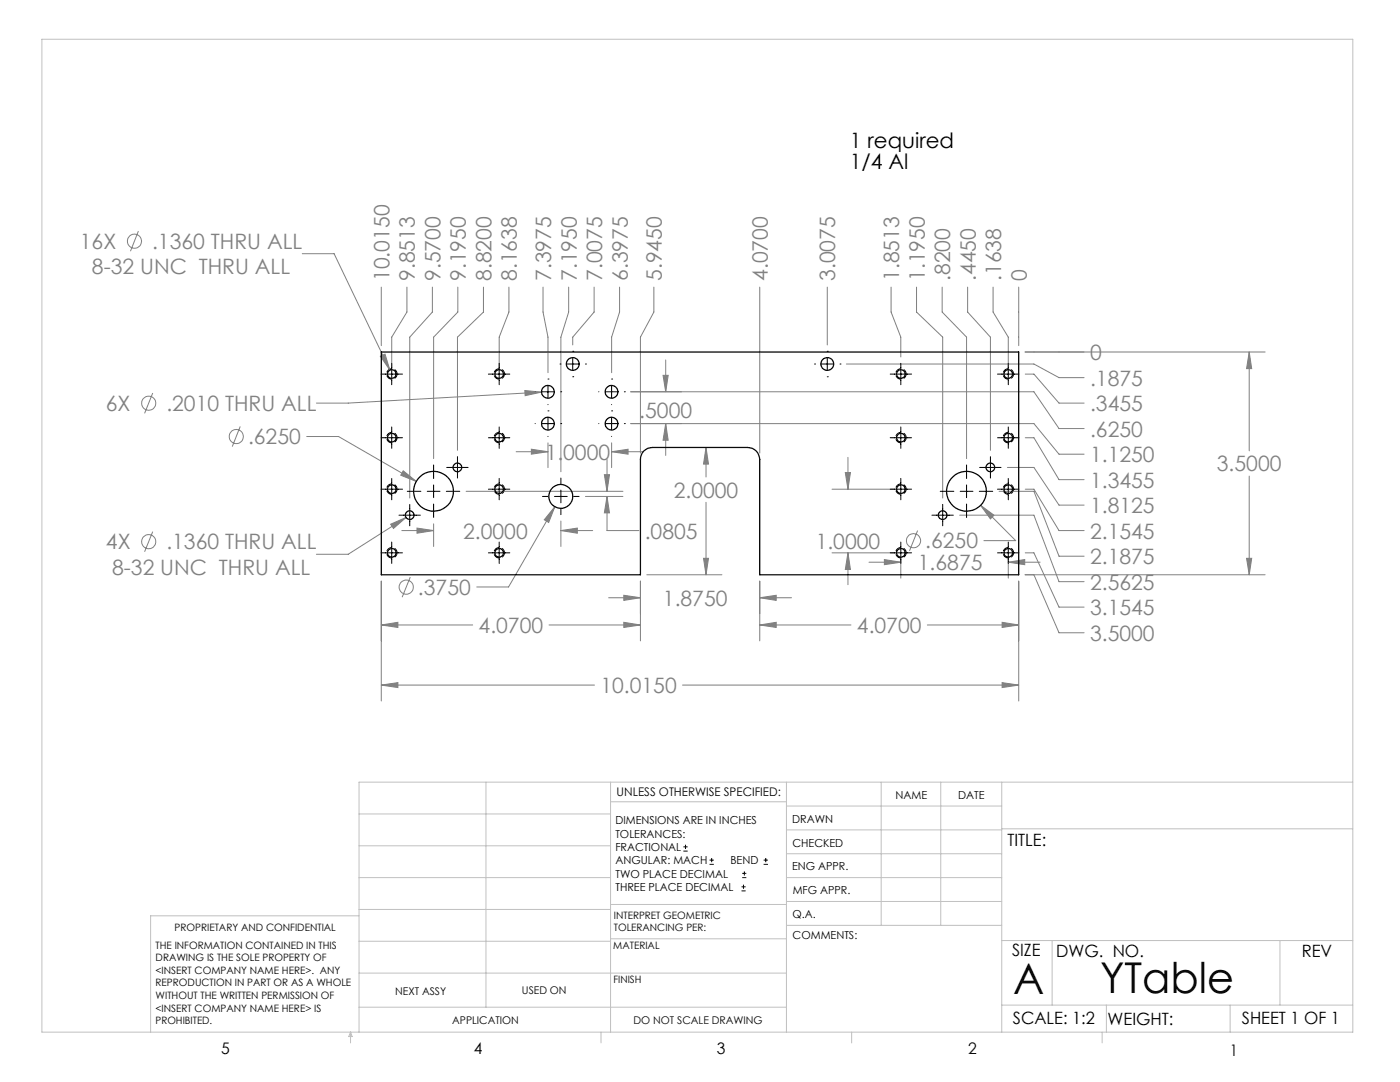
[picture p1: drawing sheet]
<svg xmlns="http://www.w3.org/2000/svg" width="279mm" height="216mm" viewBox="0 0 279 216" stroke-linecap="round" stroke-linejoin="round" font-family="sans-serif">
<g fill="none" stroke="#808080" stroke-width=".2">
<path d="M27.6 46.1l-1.6 4M60.3 50.6h6.4l11.1 23.3M76.1 57.3v11.7M81.2 57.3v5l-3 5v6.1M86.3 57.3v5l-4.5 5v32.1M91.4 57.3v5l-4.9 5v24.2M96.5 57.3v5l-5.2 5v22.6M101.6 57.3v5l-2 5v6.1M108.4 57.3v5l1 5v7.1M113.5 57.3v5l-1.6 5v26.8M118.6 57.3v5l-4.3 5v1.5M123.6 57.3v5l-1.5 5v7.1"/>
<path d="M130.5 57.3v5l-2.7 5v23.1M151.6 57.3v33.1M165.1 57.3v11.5M177.8 57.3v5l2 5v3.9M182.9 57.3v5l5.2 5v32.1M188 57.3v5l4.9 5v24.2M193.1 57.3v5l4.6 5v22.6M198.2 57.3v5l3 5v6.1M203.3 57.3v11.7M30.5 78.4l-1.6 4.1M75.9 71.1l.9-.4 1 3.2zM104.7 77.9l3.4 .3-3.3 .8z"/>
<path d="M108.1 78.2l-38.6 2.2h-6.4M125.9 78.2h80.4l5 7.3h5.1M132.3 74.9h1l-.4 3.3zM132.9 71.8v6.4M168.9 72.6h37.4l5 2.8h5.1M204.6 74.6h1.7l5 5.8h5.1M249.3 70.2l.5 3.4h-1zM249.3 70.2v19.8M252.5 70.2h-47.9M47.9 85.1l-1.5 4M61.2 87.1h6.4l15.5 9M80.5 93.9l2.6 2.2-3.1-1.3z"/>
<path d="M93 98h31.3M103 90.1h6.4M106 89.6l3.4 .5-3.4 .5zM109.4 88.4v4.9M116.8 99.1h7.5M120.6 94.7h1l-.5 3.3zM121.1 99.1l.5 3.2h-1zM121.1 99.1v6.8h6.4M121.1 91.7v6.3M122.1 90.1l3.2-.5v1zM122.1 88.4v4.9M122.1 90.1h6.3"/>
<path d="M125.9 84.5h80.4l5 6.1h5.1M132.9 84.5l.4 3.3h-1zM132.9 84.5v6.4M140.9 89.3l.5 3.3h-1zM140.9 89.3v5.9M166.1 97.6h12.4M168.7 94.3h1l-.5 3.3zM169.2 91.3v6.3M199.4 98h6.9l5 13h5.1M201 93.3h5.3l5 7.5h5.1M204.6 87.3h1.7l5 8.4h5.1M204.6 97.6h1.7l5 8.3h5.1"/>
<path d="M249.3 95v19.7M30.5 106.1l-1.6 4M76.1 116v23.9M78 104.6l3-1.3-2.5 2.1zM80.2 105.9h6.3M81 103.3l-11.5 7.3h-6.4M81.9 115.1l-1.6 4.1M83.2 105.4l3.3 .5-3.3 .5zM86.5 104.5v4.5M110.7 101.1l-1.2 3.1-.9-.5zM110.7 101.1l-9.2 16h-6.4M111.9 105.9l3.3-.5v1z"/>
<path d="M111.9 105.9h6.4M111.9 104v5M121.5 119.3h6.3M124.5 118.8l3.3 .5-3.3 .5zM127.8 116v11.9M129.1 114.7h15M140.4 111.4h1l-.5 3.3zM140.9 100.2v14.5M151.6 119.3l3.3-.5v1zM151.6 116v11.9M151.6 119.3h6.4M166.1 110.3h12.4"/>
<path d="M169.2 110.3l.5 3.3h-1zM169.2 110.3v6.4M173.4 112.2h6.4M176.5 111.7l3.3 .5-3.3 .5zM179.8 111.6v3.8M183.1 105.9l-1.6 4M191.5 102.8h14.8l5 13.3h5.1M195.7 100.8l2.7 2-.7 .7zM195.7 100.8l7 7.1h-6.3M201.2 112.2l3.3-.5v1zM201.2 111.6v3.8M201.2 112.2h6.4"/>
<path d="M203.3 116v23.9M204.6 110.3h1.7l5 10.8h5.1M206.3 114.7l5 11.6h5.1M248.8 111.4h1l-.5 3.3zM252.5 114.7h-47.9M76.1 124.7l3.3-.5v1zM76.1 136.7l3.3-.5v1zM76.1 124.7h18.2M76.1 136.7h42.5M109.6 124.7h18.2M124.5 124.2l3.3 .5-3.3 .5zM136.2 136.7h67.1"/>
<path d="M151.6 124.7l3.3-.5v1zM151.6 124.7h18.2M185.1 124.7h18.2M200 124.2l3.3 .5-3.3 .5zM200 136.2l3.3 .5-3.3 .5z"/>
<circle cx="26.8" cy="48.1" r="1.41"/>
<circle cx="29.7" cy="80.5" r="1.41"/>
<circle cx="47.2" cy="87.1" r="1.41"/>
<circle cx="29.7" cy="108.1" r="1.41"/>
<circle cx="81.1" cy="117.2" r="1.41"/>
<circle cx="182.3" cy="107.9" r="1.41"/>
</g>
<g fill="none" stroke="#000" stroke-width=".2">
<path d="M76.1 74.6h4.2M78.2 72.5v4.3M97.5 74.6h4.2M99.6 72.5v4.3M106.8 78.2h.1M108.1 78.2h2.5M109.4 75.6h.1M109.4 76.9v2.5M111.8 72.6h.1M111.9 78.2h.1M113 72.6h2.6M114.3 75.2h.1"/>
<path d="M114.3 70.1h.1M114.3 71.4v2.5M116.8 72.6h.1M119.5 78.2h.1M120.8 78.2h2.5M122.1 75.6h.1M122.1 76.9v2.5M124.6 78.2h.1M162.6 72.6h.1M163.8 72.6h2.6M165.1 75.2h.1M165.1 70.1h.1"/>
<path d="M165.1 71.4v2.5M167.6 72.6h.1M177.7 74.6h4.2M179.8 72.5v4.3M199.1 74.6h4.2M201.2 72.5v4.3M76.1 97.6h4.2M76.1 87.3h4.2M78.2 85.2v4.3M78.2 95.5v4.2M81.3 98h2.7M85.3 98h2.5"/>
<path d="M86.5 92.8v2.7M86.5 96.8v2.5M89.1 98h2.7M89.1 93.3h4.3M91.3 91.1v4.3M97.5 97.6h4.2M97.5 87.3h4.2M99.6 85.2v4.3M99.6 95.5v4.2M106.8 84.5h.1M108.1 84.5h2.5M108.3 99.1h1.1"/>
<path d="M109.4 82h.1M109.4 80.7v.1M109.4 83.3v2.5M109.4 87.1h.1M110.7 99.1h2.5M111.9 84.5h.1M111.9 95.4v1.1M111.9 97.8v2.5M114.5 99.1h1.1M119.5 84.5h.1M120.8 84.5h2.5M122.1 82h.1"/>
<path d="M122.1 80.7v.1M122.1 83.3v2.5M122.1 87.1h.1M124.6 84.5h.1M177.7 97.6h4.2M177.7 87.3h4.2M179.8 85.2v4.3M179.8 95.5v4.2M187.6 98h2.8M191.6 98h2.6M192.9 92.8v2.7M192.9 96.8v2.5"/>
<path d="M195.4 98h2.7M195.5 93.3h4.3M197.7 91.1v4.3M199.1 97.6h4.2M199.1 87.3h4.2M201.2 85.2v4.3M201.2 95.5v4.2M76.1 110.3h4.2M78.2 108.2v4.2M79.6 102.8h4.3M81.8 100.6v4.3M86.5 100.6v2.7"/>
<path d="M97.5 110.3h4.2M99.6 108.2v4.2M111.9 101.6v1.1M177.7 110.3h4.2M179.8 108.2v4.2M186 102.8h4.3M188.1 100.6v4.3M192.9 100.6v2.7M199.1 110.3h4.2M201.2 108.2v4.2M136.4 169.8h.8M136.4 169h.8"/>
<path d="M136.8 168.6v.8M141.6 172.5h.9M141.6 171.6h.9M142 171.2v.8M148 177.8h.8M148 177h.8M148.1 175.1h.8M148.1 174.3h.8M148.4 176.5v.8M148.6 173.9v.8M152.4 172.5h.8M152.4 171.6h.8"/>
<path d="M152.8 171.2v.8"/>
</g>
<g fill="none" stroke="#000" stroke-width=".2" stroke-dasharray="1.3 .6" stroke-dashoffset=".2" stroke-linecap="butt">
<path d="M79.2 74.6a1.04 1.04 0 0 1-1.5 .9 1.04 1.04 0 0 1-.1-1.7 1.04 1.04 0 0 1 1.6 .7v.1M100.7 74.6a1.04 1.04 0 0 1-1.5 .9 1.04 1.04 0 0 1-.2-1.7 1.04 1.04 0 0 1 1.7 .7v.1M180.8 74.6a1.04 1.04 0 0 1-1.5 .9 1.04 1.04 0 0 1-.1-1.7 1.04 1.04 0 0 1 1.6 .7v.1M202.3 74.6a1.04 1.04 0 0 1-1.5 .9 1.04 1.04 0 0 1-.2-1.7 1.04 1.04 0 0 1 1.7 .7v.1M79.2 97.6a1.04 1.04 0 0 1-1.5 .9 1.04 1.04 0 0 1-.1-1.8 1.04 1.04 0 0 1 1.6 .7v.2M79.2 87.3a1.04 1.04 0 0 1-1.5 .9 1.04 1.04 0 0 1-.1-1.7 1.04 1.04 0 0 1 1.6 .7v.1M100.7 97.6a1.04 1.04 0 0 1-1.5 .9 1.04 1.04 0 0 1-.2-1.8 1.04 1.04 0 0 1 1.7 .7v.2M100.7 87.3a1.04 1.04 0 0 1-1.5 .9 1.04 1.04 0 0 1-.2-1.7 1.04 1.04 0 0 1 1.7 .7v.1M180.8 87.3a1.04 1.04 0 0 1-1.5 .9 1.04 1.04 0 0 1-.1-1.7 1.04 1.04 0 0 1 1.6 .7v.1M180.8 97.6a1.04 1.04 0 0 1-1.5 .9 1.04 1.04 0 0 1-.1-1.8 1.04 1.04 0 0 1 1.6 .7v.2M202.3 87.3a1.04 1.04 0 0 1-1.5 .9 1.04 1.04 0 0 1-.2-1.7 1.04 1.04 0 0 1 1.7 .7v.1M202.3 97.6a1.04 1.04 0 0 1-1.5 .9 1.04 1.04 0 0 1-.2-1.8 1.04 1.04 0 0 1 1.7 .7v.2"/>
<path d="M79.2 110.3a1.04 1.04 0 0 1-1.5 .9 1.04 1.04 0 0 1-.1-1.8 1.04 1.04 0 0 1 1.6 .7v.2M100.7 110.3a1.04 1.04 0 0 1-1.5 .9 1.04 1.04 0 0 1-.2-1.8 1.04 1.04 0 0 1 1.7 .7v.2M180.8 110.3a1.04 1.04 0 0 1-1.5 .9 1.04 1.04 0 0 1-.1-1.8 1.04 1.04 0 0 1 1.6 .7v.2M202.3 110.3a1.04 1.04 0 0 1-1.5 .9 1.04 1.04 0 0 1-.2-1.8 1.04 1.04 0 0 1 1.7 .7v.2"/>
</g>
<g fill="none" stroke="#c0c0c0" stroke-width=".2">
<path d="M8.4 7.8h261.6v198.2h-261.6zM97 156.1v44.9M121.8 156.1v49.9M121.8 160h35.2M157 156.1v49.9M175.9 156.1v28.5M187.7 156.1v28.5M199.9 156.1v49.9M270 156.1h-198.4v49.9M71.6 175.1h50.2M71.6 168.8h50.2M71.6 162.4h50.2"/>
<path d="M157 170.4h42.9M157 165.6h42.9M157 160.8h42.9M157 175.1h42.9M157 179.9h42.9M199.9 165.4h70.1M71.6 194.2h85.4M71.6 187.8h50.2M71.6 181.5h50.2M71.6 182.7h-41.5v23.3M121.8 187.3h35.2M121.8 180.5h35.2"/>
<path d="M157 184.6h42.9M199.9 187.7h70.1M210 187.7v12.9M255.4 187.7v12.9M70 206v2.1M70 206l.3 .8h-.7zM71.6 201h85.4M119.9 206v2.1M170 206v2.1M199.9 200.6h70.1M220 206v2.1M220.8 200.6v5.4"/>
<path d="M245.5 200.6v5.4"/>
</g>
<path d="M75.9 71.1l1.9 2.8-1-3.2zM104.7 77.9l.1 1.1 3.3-.8zM78 104.6l.5 .8 2.5-2.1zM76.1 124.7l3.3-.5v1zM124.5 124.2l3.3 .5-3.3 .5zM151.6 124.7l3.3-.5v1zM200 124.2l3.3 .5-3.3 .5zM248.8 111.4h1l-.5 3.3zM249.3 70.2l.5 3.4h-1zM200 136.2l3.3 .5-3.3 .5zM76.1 136.7l3.3-.5v1zM195.7 100.8l2 2.7 .7-.7zM80.5 93.9l-.5 .9 3.1 1.3zM110.7 101.1l-2.1 2.6 .9 .5zM121.1 99.1l.5 3.2h-1zM120.6 94.7h1l-.5 3.3zM83.2 105.4l3.3 .5-3.3 .5zM111.9 105.9l3.3-.5v1zM124.5 118.8l3.3 .5-3.3 .5zM151.6 119.3l3.3-.5v1zM140.9 89.3l.5 3.3h-1zM140.4 111.4h1l-.5 3.3zM169.2 110.3l.5 3.3h-1zM168.7 94.3h1l-.5 3.3zM176.5 111.7l3.3 .5-3.3 .5zM201.2 112.2l3.3-.5v1zM106 89.6l3.4 .5-3.4 .5zM122.1 90.1l3.2-.5v1zM132.9 84.5l.4 3.3h-1zM132.3 74.9h1l-.4 3.3z" fill="#808080"/>
<g fill="none" stroke="#000" stroke-width=".25">
<path d="M76.1 70.2h127.2v44.5h-51.7v-23a2.41 2.41 0 0 0-2.4-2.4h-19a2.35 2.35 0 0 0-2.4 2.4v23h-51.7z"/>
<circle cx="78.2" cy="74.6" r=".87"/>
<circle cx="99.6" cy="74.6" r=".87"/>
<circle cx="109.3" cy="78.2" r="1.28"/>
<circle cx="114.3" cy="72.6" r="1.27"/>
<circle cx="122" cy="78.2" r="1.28"/>
<circle cx="165.1" cy="72.6" r="1.27"/>
<circle cx="179.8" cy="74.6" r=".87"/>
<circle cx="201.2" cy="74.6" r=".87"/>
<circle cx="78.2" cy="87.3" r=".87"/>
<circle cx="78.2" cy="97.6" r=".86"/>
<circle cx="86.5" cy="98" r="4"/>
<circle cx="91.3" cy="93.3" r=".87"/>
<circle cx="99.6" cy="87.3" r=".87"/>
<circle cx="99.6" cy="97.6" r=".86"/>
<circle cx="109.3" cy="84.5" r="1.28"/>
<circle cx="111.9" cy="99.1" r="2.38"/>
<circle cx="122" cy="84.5" r="1.28"/>
<circle cx="179.8" cy="87.3" r=".87"/>
<circle cx="179.8" cy="97.6" r=".86"/>
<circle cx="192.9" cy="98" r="4"/>
<circle cx="197.6" cy="93.3" r=".87"/>
<circle cx="201.2" cy="87.3" r=".87"/>
<circle cx="201.2" cy="97.6" r=".86"/>
<circle cx="78.2" cy="110.3" r=".86"/>
<circle cx="81.8" cy="102.8" r=".87"/>
<circle cx="99.6" cy="110.3" r=".86"/>
<circle cx="179.8" cy="110.3" r=".86"/>
<circle cx="188.1" cy="102.8" r=".87"/>
<circle cx="201.2" cy="110.3" r=".86"/>
</g>
<g font-size="8.5">
<text x="202.2" y="198.3">A</text>
<text x="219.5" y="198.1">YTable</text>
</g>
<g font-size="4.2">
<text x="169.6" y="29.6">1 required</text>
<text x="169.6" y="33.8">1/4 Al</text>
</g>
<g font-size="4.2" fill="#808080">
<text x="15.9" y="49.7">16X</text>
<text x="30.4" y="49.7">.1360 THRU ALL</text>
<text x="18.4" y="54.8">8-32 UNC THRU ALL</text>
<text x="77.7" y="56.1" transform="rotate(-90 77.7 56.1)">10.0150</text>
<text x="82.8" y="56.1" transform="rotate(-90 82.8 56.1)">9.8513</text>
<text x="87.9" y="56.1" transform="rotate(-90 87.9 56.1)">9.5700</text>
<text x="93" y="56.1" transform="rotate(-90 93 56.1)">9.1950</text>
<text x="98.1" y="56.1" transform="rotate(-90 98.1 56.1)">8.8200</text>
<text x="103.2" y="56.1" transform="rotate(-90 103.2 56.1)">8.1638</text>
<text x="110" y="56.1" transform="rotate(-90 110 56.1)">7.3975</text>
<text x="115.1" y="56.1" transform="rotate(-90 115.1 56.1)">7.1950</text>
<text x="120.2" y="56.1" transform="rotate(-90 120.2 56.1)">7.0075</text>
<text x="125.3" y="56.1" transform="rotate(-90 125.3 56.1)">6.3975</text>
<text x="132.1" y="56.1" transform="rotate(-90 132.1 56.1)">5.9450</text>
<text x="153.2" y="56.1" transform="rotate(-90 153.2 56.1)">4.0700</text>
<text x="166.7" y="56.1" transform="rotate(-90 166.7 56.1)">3.0075</text>
<text x="179.5" y="56.1" transform="rotate(-90 179.5 56.1)">1.8513</text>
<text x="184.5" y="56.1" transform="rotate(-90 184.5 56.1)">1.1950</text>
<text x="189.6" y="56.1" transform="rotate(-90 189.6 56.1)">.8200</text>
<text x="194.7" y="56.1" transform="rotate(-90 194.7 56.1)">.4450</text>
<text x="199.8" y="56.1" transform="rotate(-90 199.8 56.1)">.1638</text>
<text x="204.9" y="56.1" transform="rotate(-90 204.9 56.1)">0</text>
<text x="217.5" y="71.8">0</text>
<text x="217.5" y="76.9">.1875</text>
<text x="21.1" y="82">6X</text>
<text x="33.2" y="82">.2010 THRU ALL</text>
<text x="127.6" y="83.3">.5000</text>
<text x="217.5" y="82">.3455</text>
<text x="49.5" y="88.6">.6250</text>
<text x="217.5" y="87.1">.6250</text>
<text x="108.9" y="91.7">1.0000</text>
<text x="217.5" y="92.2">1.1250</text>
<text x="242.9" y="94.1">3.5000</text>
<text x="134.5" y="99.3">2.0000</text>
<text x="217.5" y="97.3">1.3455</text>
<text x="92.4" y="107.5">2.0000</text>
<text x="128.7" y="107.5">.0805</text>
<text x="217.5" y="102.4">1.8125</text>
<text x="217.5" y="107.5">2.1545</text>
<text x="21.1" y="109.6">4X</text>
<text x="33.2" y="109.6">.1360 THRU ALL</text>
<text x="162.8" y="109.5">1.0000</text>
<text x="183.2" y="113.8">1.6875</text>
<text x="184.7" y="109.4">.6250</text>
<text x="217.5" y="112.6">2.1875</text>
<text x="22.4" y="114.7">8-32 UNC THRU ALL</text>
<text x="83.4" y="118.7">.3750</text>
<text x="217.5" y="117.7">2.5625</text>
<text x="132.3" y="120.9">1.8750</text>
<text x="217.5" y="122.8">3.1545</text>
<text x="95.5" y="126.3">4.0700</text>
<text x="171" y="126.3">4.0700</text>
<text x="217.5" y="127.9">3.5000</text>
<text x="119.8" y="138.3">10.0150</text>
</g>
<g font-size="3.4">
<text x="201.1" y="168.8">TITLE:</text>
<text x="202" y="190.8">SIZE</text>
<text x="210.8" y="190.9">DWG. NO.</text>
<text x="259.8" y="191">REV</text>
<text x="202.1" y="204.4">SCALE: 1:2</text>
<text x="221" y="204.5">WEIGHT:</text>
<text x="247.8" y="204.4">SHEET 1 OF 1</text>
</g>
<g font-size="3.2">
<text x="44.2" y="210.4">5</text>
<text x="94.6" y="210.3">4</text>
<text x="143.1" y="210.4">3</text>
<text x="193.2" y="210.3">2</text>
<text x="245.4" y="210.6">1</text>
</g>
<text font-size="2.4" x="123.1" y="158.9">UNLESS OTHERWISE SPECIFIED:</text>
<g font-size="2.2">
<text x="178.7" y="159.4">NAME</text>
<text x="191.2" y="159.4">DATE</text>
<text x="122.8" y="164.5">DIMENSIONS ARE IN INCHES</text>
<text x="122.8" y="167.1">TOLERANCES:</text>
<text x="158.1" y="164.2">DRAWN</text>
<text x="122.8" y="169.8">FRACTIONAL</text>
<text x="122.8" y="172.5">ANGULAR: MACH</text>
<text x="145.8" y="172.5">BEND</text>
<text x="158.1" y="173.7">ENG APPR.</text>
<text x="158.2" y="169.1">CHECKED</text>
<text x="122.8" y="175.1">TWO PLACE DECIMAL</text>
<text x="122.8" y="177.8">THREE PLACE DECIMAL</text>
<text x="158.2" y="178.4">MFG APPR.</text>
<text x="158.2" y="183.2">Q.A.</text>
<text x="158.2" y="187.4">COMMENTS:</text>
</g>
<g font-size="2.1">
<text x="78.8" y="198.5">NEXT ASSY</text>
<text x="104.2" y="198.4">USED ON</text>
<text x="90.2" y="204.3">APPLICATION</text>
<text x="126.4" y="204.3">DO NOT SCALE DRAWING</text>
</g>
<g font-size="2">
<text x="34.8" y="185.7">PROPRIETARY AND CONFIDENTIAL</text>
<text x="122.5" y="183.3">INTERPRET GEOMETRIC</text>
<text x="122.5" y="185.9">TOLERANCING PER:</text>
<text x="31.1" y="189.3">THE INFORMATION CONTAINED IN THIS</text>
<text x="31.1" y="191.8">DRAWING IS THE SOLE PROPERTY OF</text>
<text x="122.4" y="189.4">MATERIAL</text>
<text x="31.1" y="194.3">&lt;INSERT COMPANY NAME HERE&gt;. ANY</text>
<text x="31.1" y="196.8">REPRODUCTION IN PART OR AS A WHOLE</text>
<text x="122.4" y="196.2">FINISH</text>
<text x="31.1" y="199.4">WITHOUT THE WRITTEN PERMISSION OF</text>
<text x="31.1" y="201.9">&lt;INSERT COMPANY NAME HERE&gt; IS</text>
<text x="31.1" y="204.4">PROHIBITED.</text>
</g>
</svg>
